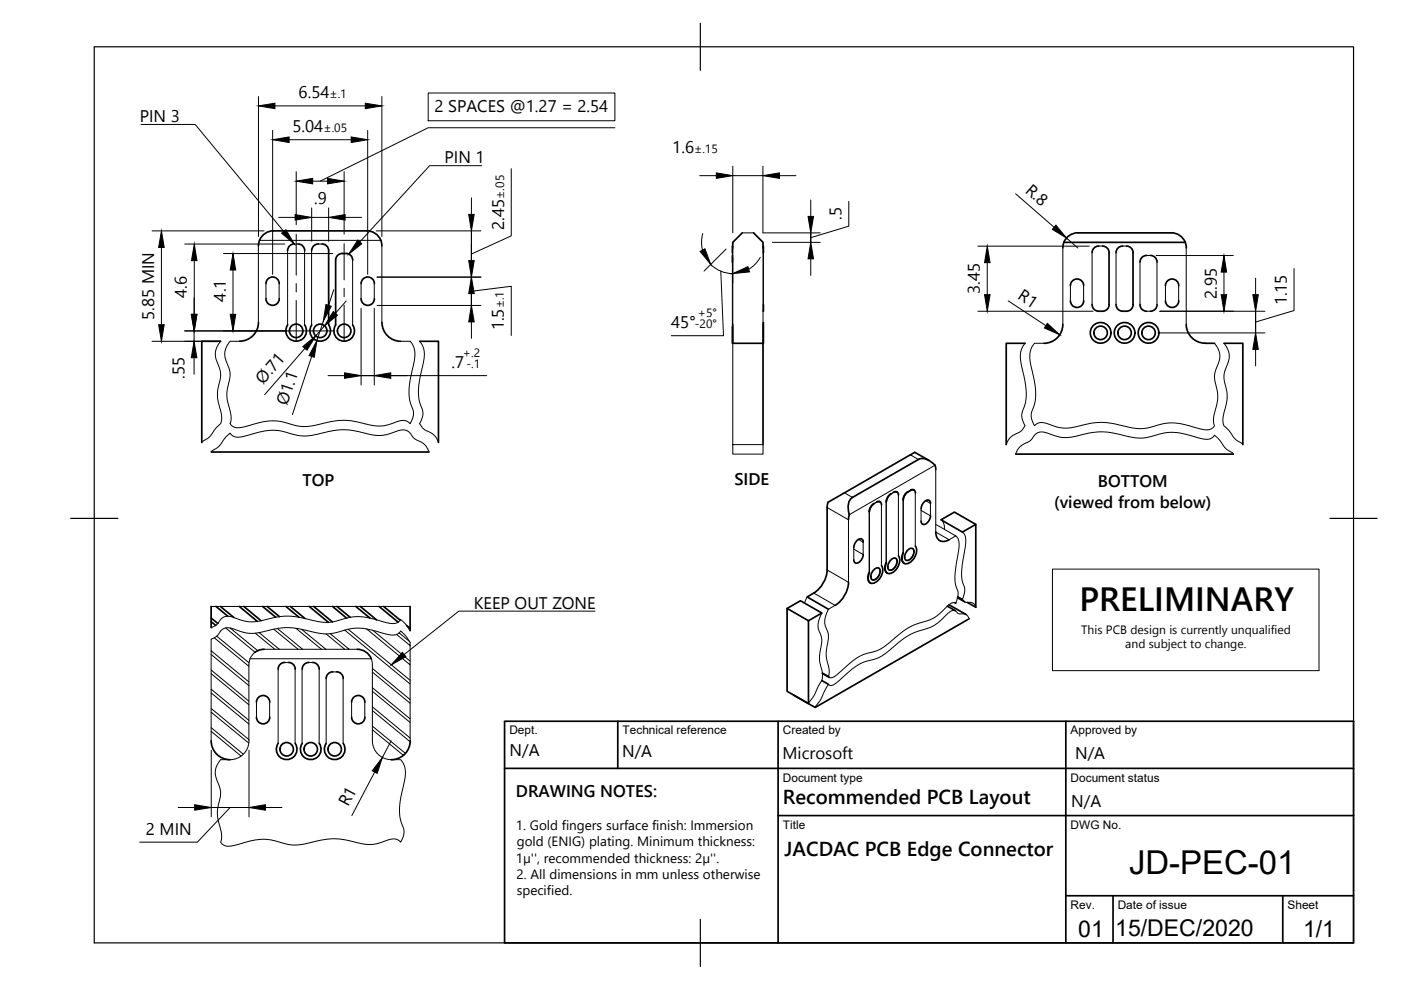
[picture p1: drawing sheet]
<svg xmlns="http://www.w3.org/2000/svg" width="297mm" height="210mm" viewBox="0 0 297 210" stroke-linecap="round" stroke-linejoin="round" font-family="sans-serif">
<!-- layer: Visible -->
<g fill="none" stroke="#000" stroke-width=".36">
<path d="M58 49h19.7M58 48.9a3.2 3.2 0 0 0-3.2 3.2M62.4 51.7a1.41 1.41 0 0 0-1.4 1.4M63.2 51.7a1.41 1.41 0 0 1 1.4 1.4M67.5 51.7a1.41 1.41 0 0 0-1.4 1.4M68.3 51.7a1.41 1.41 0 0 1 1.4 1.4M69.7 53.1v15.8a2.19 2.19 0 0 1-1.8 3.4 2.19 2.19 0 0 1-1.8-3.4M71.2 55.1a1.6 1.6 0 0 1 2.2-1.3 1.37 1.37 0 0 1 1.4 1.3M71.2 55.2v13.7a2.19 2.19 0 0 0 1.8 3.4 2.19 2.19 0 0 0 1.8-3.4M77.8 48.9a3.2 3.2 0 0 1 3.2 3.2M155.3 52.2v1.4M155.3 54.2v1.4"/>
<path d="M157.4 49.4l-2 2v1.2M159.8 49.4l2 2v1.2M161.9 52.2v1.4M225.6 51.4h25.7M225.6 51.4l-.3 1.2M228.5 49.4h19.8M228.5 49.4a3.2 3.2 0 0 0-2.9 2M232.9 52.2a1.41 1.41 0 0 0-1.4 1.4M233.8 52.2a1.41 1.41 0 0 1 1.4 1.4M235.1 53.6v11M238 52.2a1.41 1.41 0 0 0-1.4 1.4M238.8 52.2a1.41 1.41 0 0 1 1.4 1.4v11"/>
<path d="M243.1 54.2a1.41 1.41 0 0 0-1.4 1.4M243.9 54.2a1.41 1.41 0 0 1 1.4 1.4M248.3 49.4a3.2 3.2 0 0 1 3 2M251.3 51.4l.2 1.2M46.8 72.4h-4v21.4M54.8 68.4a4 4 0 0 1-4 3.9M56.4 60.1a1.41 1.41 0 0 1 1.4-1.4 1.41 1.41 0 0 1 1.4 1.4M56.4 63.3a1.41 1.41 0 0 0 1.4 1.4 1.41 1.41 0 0 0 1.4-1.4M61 68.9a2.19 2.19 0 0 0 1.8 3.4 2.19 2.19 0 0 0 1.8-3.4M76.6 60.1a1.41 1.41 0 0 1 1.4-1.4 1.41 1.41 0 0 1 1.4 1.4M76.6 63.3a1.41 1.41 0 0 0 1.4 1.4 1.41 1.41 0 0 0 1.4-1.4M81 68.4a4 4 0 0 0 4 4"/>
<path d="M89 72.4h4v21.4M155.3 69.3v3.5M155.4 68.8v4h6.4v21.5M161.8 68.8v4M161.9 68.4v4.4M161.9 64.6v1.4M217.3 72.8h-4v21.5M225.3 68.8a4 4 0 0 1-3.9 4M226.9 60.6a1.41 1.41 0 0 1 1.5-1.4 1.41 1.41 0 0 1 1.4 1.4M226.9 63.8a1.41 1.41 0 0 0 1.5 1.4 1.41 1.41 0 0 0 1.4-1.4M235.2 64.6a1.63 1.63 0 0 1-2.3 1.4 1.41 1.41 0 0 1-1.4-1.4M240.2 64.6a1.63 1.63 0 0 1-2.2 1.4 1.41 1.41 0 0 1-1.4-1.4"/>
<path d="M241.7 64.6a1.41 1.41 0 0 0 1.4 1.4M245.3 64.6a1.41 1.41 0 0 1-1.4 1.4M247.1 60.6a1.41 1.41 0 0 1 1.4-1.4 1.41 1.41 0 0 1 1.4 1.4M247.1 63.8a1.41 1.41 0 0 0 1.4 1.4 1.41 1.41 0 0 0 1.4-1.4M251.5 68.8a4 4 0 0 0 4 4M255.5 72.8h2M259.5 72.8h4v21.5M44.8 95.8h46.2M194.7 97.4l-13.9 8.1a2.97 2.97 0 0 0-.7 3.6l-.2 1.1M194.7 97.4a3.1 3.1 0 0 1 3.6 1.5l.1 .6M197 97.6l-3-1.7-17.9 10.3a1.23 1.23 0 0 0-.7 1.4M215.3 96.3h46.2"/>
<path d="M175.4 107.6v13.2M183 114.9a.61 .61 0 0 0-.3-.6 .61 .61 0 0 0-.7 .1l-.6 .5-.4 1.2M183 117.6l-.2 .8a1.21 1.21 0 0 1-1.6 .9l-.2-.6M185.3 106.8l-.6 .5-.4 1.2M185.3 106.8l-.6 .6-.4 1.1M185.9 106.5a.61 .61 0 0 1 .7-.1 .61 .61 0 0 1 .3 .6M186.5 106.4h.1M186.6 106.4h-.7M186.9 119.9a2.78 2.78 0 0 1-2 3.8 1.13 1.13 0 0 1-.8-1.7l.2-.6M187.9 119.3a1.68 1.68 0 0 0 .2 2.2M188.9 104.7l-.6 .5-.4 1.2 .4-1.1 .6-.6M188.9 118.7a.73 .73 0 0 1 1.3 0 1.87 1.87 0 0 1-1.6 2.2 1.24 1.24 0 0 1 0-1.9z"/>
<path d="M189.5 104.4a.61 .61 0 0 1 .7-.1 .61 .61 0 0 1 .3 .7M190.2 104.3l-.3-.1-.5 .2M190.5 117.9a2.78 2.78 0 0 1-2 3.7 1.13 1.13 0 0 1-.8-1.7l.2-.6M191.5 117.2a1.68 1.68 0 0 0 .2 2.3M192.5 104.3l-.6 .5-.4 1.2M192.5 116.6a.73 .73 0 0 1 1.3 0 1.87 1.87 0 0 1-1.6 2.2 1.24 1.24 0 0 1 0-1.9zM193.1 104l-.6 .3M193.1 104a.61 .61 0 0 1 .7-.1 .61 .61 0 0 1 .3 .6M193.7 103.9h.1M193.7 103.9h-.7M194.1 115.8a2.78 2.78 0 0 1-2 3.7 1.13 1.13 0 0 1-.8-1.7l.2-.6M197.3 106.7a.61 .61 0 0 0-.3-.6 .61 .61 0 0 0-.7 0l-.6 .6-.4 1.2"/>
<path d="M197.3 109.3l-.2 .8a1.21 1.21 0 0 1-1.6 1l-.2-.6M198.4 112.8a1.73 1.73 0 0 0 .8 1.8 1.73 1.73 0 0 0 2-.2M206.9 111.2l-4.5-2.6-2.9 1.6 4.5 2.6 2.9-1.6v17.5l-1.8-1M44.8 128.6v4.5M44.8 131.8l.9 .8M44.8 131l1.4 1.2M45.8 128.6l2.5 2.1M46.7 128.6l2.9 2.3M50.7 128.6l3.9 3.2M51.7 128.6l3.7 3M55.7 128.6l2.8 2.3M56 137.7l-1 .1-.9 .5"/>
<path d="M56.6 128.6l2.6 2.1M60.6 128.6l2.8 2.3M61.6 128.6l3.1 2.5M65.6 128.6l4 3.3M66.5 128.6l4 3.3M70.5 128.6l3 2.5M71.4 128.6l2.8 2.3M75.4 128.6l3 2.5M75.7 137.7a3.2 3.2 0 0 1 3 2M76.4 128.6l3.4 2.8M80.4 128.6l4 3.3M81.3 128.6l3.5 2.9"/>
<path d="M86.2 132.6l.8 .6M87 128.6v5.1M166.9 129l4.5 2.6v17.6l-4.5-2.6zM166.9 129l2.8-1.6 4.5 2.6-2.8 1.6M175.4 120.8a6.6 6.6 0 0 1-4.3 5.8l4.5 2.6M179.9 123.4a6.3 6.3 0 0 1-2.8 5M184.3 121.3a1.68 1.68 0 0 0 .2 2.3M185.3 120.8a.73 .73 0 0 1 1.3 0 1.87 1.87 0 0 1-1.6 2.2 1.24 1.24 0 0 1 0-1.9zM200.9 128.5l1.7 1M201.2 128.2l3.6 2.1M202.5 127.8l.1 .1M203 126.7l1.6 .9"/>
<path d="M203.1 126.5l.9 .6M205.5 131.2l-32.7 18.8-4.5-2.6M44.8 157.1a4 4 0 0 0 4 4M54.4 148.9a1.41 1.41 0 0 1 1.4-1.4 1.41 1.41 0 0 1 1.4 1.4M54.4 152.1a1.41 1.41 0 0 0 1.4 1.4 1.41 1.41 0 0 0 1.4-1.4M59 157.6a2.19 2.19 0 0 0 1.8 3.5 2.19 2.19 0 0 0 1.8-3.5M60.4 140.5a1.41 1.41 0 0 0-1.4 1.4M61.2 140.5a1.41 1.41 0 0 1 1.4 1.4M64.1 157.6a2.19 2.19 0 0 0 1.8 3.5 2.19 2.19 0 0 0 1.8-3.5M65.5 140.5a1.41 1.41 0 0 0-1.4 1.4M66.3 140.5a1.41 1.41 0 0 1 1.4 1.4M69.2 157.6a2.19 2.19 0 0 0 1.8 3.5 2.19 2.19 0 0 0 1.8-3.5"/>
<path d="M70.6 142.4a1.41 1.41 0 0 0-1.4 1.5M71.4 142.4a1.41 1.41 0 0 1 1.4 1.5M74.5 152.1a1.41 1.41 0 0 0 1.5 1.4 1.41 1.41 0 0 0 1.4-1.4M74.5 148.9a1.41 1.41 0 0 1 1.5-1.4 1.41 1.41 0 0 1 1.4 1.4M87 157.1a4 4 0 0 1-4 4M174.2 144.3l1.4 .8M174.4 142.7l1.2 .8M174.4 142.8l1.5 .8"/>
<circle cx="62.8" cy="70.2" r="1.43"/>
<circle cx="67.9" cy="70.2" r="1.43"/>
<circle cx="73" cy="70.2" r="1.43"/>
<circle cx="233.4" cy="70.6" r="2.19"/>
<circle cx="233.4" cy="70.6" r="1.43"/>
<circle cx="238.4" cy="70.6" r="2.19"/>
<circle cx="238.4" cy="70.6" r="1.43"/>
<circle cx="243.5" cy="70.6" r="2.19"/>
<circle cx="243.5" cy="70.6" r="1.43"/>
<circle cx="60.8" cy="158.9" r="1.43"/>
<circle cx="65.9" cy="158.9" r="1.43"/>
<circle cx="71" cy="158.9" r="1.43"/>
</g>
<g fill="none" stroke="#000" stroke-width=".21">
<path d="M54.8 52.1v16.3M55 51h25.7M61 53.1v15.8M62.4 51.7h.8M64.6 53.1v15.8M66.1 53.1v15.8M67.5 51.7h.8M74.8 55.2v13.7M81 52.1v16.3M155.3 53.6l.1 .6M155.3 52.2h.1M155.3 55.6l.1 13.7"/>
<path d="M155.4 52.6v16.2M157.4 49.4h2.4M161.8 52.2h.1M161.8 52.6v16.2M161.9 53.6v11M225.3 52.6v16.2M231.5 53.6v11M232.9 52.2h.8M236.6 53.6v11M238 52.2h.8M241.7 55.6v9M243.1 54.2h.8"/>
<path d="M245.3 55.6v9M251.5 52.6v16.2M46.8 72.4l-.9 1.3-.2 1.6 1.1 3.8-.1 1.3-.5 2.2-.1 1.5 .9 4.4a2 2 0 0 1-1.1 2.1l-1.5 2-1.6 1.2M50.8 72.4h-2l-.7 .9-.4 1.4v1.2l1.1 3.1v.7l-.6 2.8-.1 1.4 .1 1 .7 3 .1 1.2a1.01 1.01 0 0 0 .8 1.5h1.5l4.2-1.1 2.4-.3 1.6 .2 4.5 1h1.7l4.6-1 2.5-.3 1.9 .2 5.3 1 1.7-.1 3.6-1.1 1 .2 .7 .5 .5-1.3 .2-1-.9-2.8-.1-2.5 .4-2.2 .8-3.9v-1.7l-.3-1.2-.6-.8h-2M56.4 60.1v3.2M59.2 60.1v3.2M76.6 60.1v3.2M79.4 60.1v3.2M89 72.4l.7 1.2 .3 1.4-.2 1.9-.9 4-.2 1.9 .2 2 .8 2.7-.3 1.5a1.19 1.19 0 0 0 .2 1.8l2.2 1.3 .7 .7 .5 1M155.3 72.8l.1 21.5h6.4v2h-6.4v-2M161.8 72.8h.1M161.8 66h.1"/>
<path d="M161.8 68.4h.1M217.3 72.8l-.7 1.2-.3 1.4 .2 1.7 .8 3.7 .3 2.5-.2 2-.8 2.7 .3 1.5a.96 .96 0 0 1 0 1.5l-.7 .6-1.9 1.1-.6 .7-.4 .9M221.3 72.8h-1.9l-.8 1.1-.3 1.3 .2 1.8 .7 3.4 .4 2.7-.1 2-.9 2.7 .1 .9 .4 1.1a.31 .31 0 0 0 .2 .4 .31 .31 0 0 0 .4-.2l.6-.4h.7l3.3 1 1.9 .2 1.4-.2 3.7-.9 2.5-.2 1.8 .2 4.6 1.1 2 .1 1.1-.2 3.5-.9 1.8-.1 1.8 .1 4.4 1.2 1.1 .1a1.44 1.44 0 0 0 1.6-1l-.2-1.4 .9-4.4-.2-1.6-.5-2.4v-.8l1.1-3.8-.3-1.6-.8-1.3M226.9 60.6v3.2M229.7 60.6v3.2M243.1 66h.8M247.1 60.6v3.2M249.9 60.6v3.2M259.5 72.8l1 1.7 .1 1.3-1.1 3.8 .1 1.2 .5 2.4 .1 1.3-.9 3.8v1a1.77 1.77 0 0 0 1 1.7l1.4 1.9 1.8 1.4M44.8 95.8l1.8-1.4 .7-1.1 1.1-1.1a.44 .44 0 0 1 .5-.3 .44 .44 0 0 1 .3 .4l.6 .3 1.3 .1 4.4-1.2 2.6-.3 1.8 .3 3.2 .8 1.7 .1 1.6-.1 4.3-1 2.6-.2 1.7 .2 4 .9 1.6 .1 1.4-.1 2.5-.9 1.1-.2 1 .4 1.3 1.5 2.1 1.2 .7 .9 .3 .7M198.2 98.7l-18.1 10.4M198.4 99.5v13.3"/>
<path d="M215.3 96.3l.5-1 .5-.7 2.1-1.1 1.3-1.6 1-.3 1.2 .2 1.6 .6 1.8 .4 2.1-.2 4.1-.9 2.4-.1 1.6 .1 4.2 1 1.9 .2 1.5-.1 4-1 1.7-.1 1.7 .2 3.6 1 1.7 .2a1.84 1.84 0 0 0 1.7-.8l1.2 1.1 1.2 1.7 1.6 1.2M179.9 110.2v13.3M181 116.1v2.6M183 114.9v2.7M184.3 108.5v12.9v-12.9M185.8 106.5l-.5 .3M185.9 106.5l-.6 .3M186.9 107.1v12.8M187.9 106.4v12.9v-12.8M189.4 104.4l-.5 .3M189.5 104.4l-.6 .3M190.5 105v12.8"/>
<path d="M191.5 106v11.3v-11.3M193 103.9l-.6 .4M194.1 104.6v11.2M195.3 107.9v2.6M197.3 106.7v2.7M198.4 111.2l4.2 2.4M199.5 110.2l.5 .6 .2 1.4M202.6 113.6l.5 .5 .2 1.1v1.4l-.8 5.2 .1 2.1 .5 1.7v.8l-.5 1.5-.4-.1-.8 .3-2.4 2.2-1.2 .8-3.6 1.2-1.8 .9-1.5 1.1-3 2.5-1.4 .9-3.2 1-1.4 .7-1.9 1.4-2.8 2.4-.6 .4-.6 .1a.4 .4 0 0 1-.4-.3 .4 .4 0 0 1 .2-.4v-1.2l-.6-3 .4-4.2-.7-2v-1.1l.2-1 .5-1.3 1.5-.9M202.6 113.6l-1.4 .8M204 112.8l.5 .5 .3 1.1-.9 6.9 .1 1.6 .6 1.9-.3 1.6a.83 .83 0 0 0 .2 1.2l1.7 .2 .3 .3 .4 .6M44.8 138v19.1M44.8 128.6h42.2"/>
<path d="M44.8 133.1l1.1-.6 1.3-1.5 .9-.3 1.2 .1 2.6 .9 1.4 .2 1.7-.2 3.5-.8 1.9-.3 2.8 .2 4.2 1 1.6 .2 1.5-.1 3.4-.9 1.5-.3 2.5 .2 5 1.3 1.2-.1 .6-.5a.27 .27 0 0 1 .3-.2 .27 .27 0 0 1 .2 .2l.8 .8 1 1.3M44.8 138l8 6.6M44.8 138.8l8 6.6M45.4 135.2l7.4 6.1M46 134.9l-1.2 .6v2.5M46 134.9l6.8 5.6M47.8 133.1l6.3 5.2M48.8 133.2l5.8 4.8M53 139.7h25.7l.3 1.2v16.2a4 4 0 0 0 4 4h1.9l.8 1.1 .3 1.3-.1 1.6-.9 3.9-.3 1.9 .1 2.6 .9 2.6-.1 1-.7 1.5-.7-.6-.8-.1-3.6 1-1.6 .2-1.6-.2-3.8-.9-2.3-.2-2.2 .3-4.2 .9-1.9 .2-1.4-.2-3.3-.9-1.9-.2-2 .3-4.4 1.2-1.5-.1a1.01 1.01 0 0 1-.7-1.5l-.1-1.5-.6-2.3-.2-1.5 .7-4.5-.1-.8-1-2.7v-1.1l.3-1.2 .8-1.1h2a4 4 0 0 0 4-4v-16.2zM54.1 138.3l-.5 .5-.6 .9M54.1 134.3l4.2 3.4h.9M54.9 134.1l4.3 3.6"/>
<path d="M56 137.7h2.3M58 133.4l5.2 4.3h1M58.8 133.3l5.4 4.4M59.2 137.7h4M62.7 133.2l5.5 4.5h.9M63.9 133.4l5.2 4.3M64.2 137.7h4M69.1 137.7h4M69.1 134.4l4 3.3M70 134.4l4 3.3h-.9M73.1 133.6l13.9 11.4M73.8 133.4l13.2 10.8v4.1"/>
<path d="M74 137.7h1.7M77.7 133.4l9.3 7.6v-4.1M79 133.6l8 6.6M84.6 134.2l-.8 .4h-1l-4.6-1.2-2.7-.2-1.7 .2-3.2 .9-1.8 .1-2-.3-3.4-.8-2.8-.2-2.2 .2-3.3 .8-2 .2-1.4-.2-2.8-.9-.8-.1-1 .3-1.1 1.5M84.6 134.2l.1-.1a.42 .42 0 0 1 .4-.2 .42 .42 0 0 1 .4 .4l1.5 1.9v.7l-2.9-2.4M84.6 134.2l2.2 1.8M171.1 126.6l-.5 1.3M174.2 130l-.6 1.7-.2 1.2 .8 2.7-.4 4.4 .6 2.7-.1 1.1-1.6 3.6-1.3 1.8M205.5 131.2l-.7-.9-1.5-.2-.7-.6-.6-.1-1 .6-1.9 1.8-1.4 1-4.9 1.8-1.2 .8-4.8 3.8-1.1 .5-2.2 .5-1.1 .5-1.7 1.1-3.8 3.3-.9 .2-.4-.2-1.7 3.4-1.1 1.5M44.8 155.1l6.3 5.2M44.8 154.3l6.8 5.6M44.8 151l7.9 6.6"/>
<path d="M44.8 150.2l8 6.6M44.8 146.1l8 6.6M44.8 146.9l8 6.6M44.8 142.1l8 6.6M44.8 142.8l8 6.6M54.4 148.9v3.2M57.2 148.9v3.2M59 141.9v15.7M60.4 140.5h.8M62.6 141.9v15.7M64.1 141.9v15.7M65.5 140.5h.8"/>
<path d="M67.7 141.9v15.7M69.2 143.9v13.7M70.5 142.5h.9M72.7 143.9v13.7M74.5 148.9v3.2M77.3 148.9v3.2M79 145.8l8 6.6v4.1M79 142.5l8 6.6v3.3M79 141.7l8 6.6v.8M79 154.7l6.5 5.4M79 154l6.9 5.7M79 150.7l8 6.6"/>
<path d="M79 149.9l8 6.6M79 146.6l8 6.6M87 141v3.2M87 156.5v.6M168.3 147.4h.1"/>
</g>
<!-- layer: Visible Narrow -->
<g fill="none" stroke="#000" stroke-width=".21">
<path d="M193 96.4l1.7 1M175.4 107.6l4.5 2.6M179 104.5l1.7 1M181 116.4l2 1.2M182 114.4l1 .5M184.3 108.5h.1M185.3 106.8h.1M185.8 106.5h.1M187.9 106.4v.1M188.9 104.7h.1M189.4 104.4h.1M189.9 118.4a1.69 1.69 0 0 1-1.4 2.4"/>
<path d="M191.5 106h.1M192.4 104.3h.1M193 103.9l.1 .1M193.5 116.3a1.69 1.69 0 0 1-1.4 2.5M195.3 108.2l2 1.2M196.3 106.2l1 .5M198.4 112.8l2.8 1.6M172.5 125.7l4.6 2.6M175.4 120.8l4.5 2.7M186.3 120.4a1.69 1.69 0 0 1-1.4 2.5"/>
</g>
<!-- layer: Border -->
<path d="M20 9.9h267v190h-267zM148.5 4.9v10M15 109.9h10M282 109.9h10M148.5 194.9v10" fill="none" stroke="#000" stroke-width=".25"/>
<!-- layer: TitleBlock -->
<path d="M107 152.9h180v47h-180zM131 152.9v10M165 152.9v47M226 152.9v47M107 162.9h180M165 172.9h122M226 189.9h61M236 189.9v10M272 189.9v10" fill="none" stroke="#000" stroke-width=".36"/>
<!-- layer: Dimensions -->
<g fill="none" stroke="#000" stroke-width=".21">
<path d="M90.8 19.7h39.6v5.9h-39.6zM54.8 20.5v29.7M57.8 27.6v30.6M58.3 22.5h19.1M61.3 29.6h13.2M62.8 36.4v11.3M66.3 38.4h3.1M73 36.4v13.2M78 27.6v30.6M81 20.5v29.7M108.4 35.8v14.2l-8.5 3.9M130.4 27.1h-39.6l-22.9 11.3"/>
<path d="M148.4 37.2h3.5M155.4 35.2v14.2M155.4 37.2h6.4M161.8 35.2v14.2h12.1M165.3 37.2h3.5M32.2 49h23.8M34.2 52.5v16.3M39.2 51.7h21.2M41.2 55.3v11.3M47.4 53.8h23.1M49.4 57.2v9.4M59.1 46.1h3.5"/>
<path d="M66.1 44.1v7.1M66.1 46.1h3.6M69.7 44.1v7.1M73.2 46.1h3.5M79.8 49h22.2M79.9 58.8h22.1M99.9 58.8v-9.8v9.8M99.9 41.9v3.6M99.9 51.7v3.6M149 49.5l-.3 1.8 .2 1.7M150.7 56.1a6.6 6.6 0 0 0 4.7 1.9M152.8 57.5l.6 13.7h-11.1"/>
<path d="M153.9 52.8l-4.6 4.7M155.4 54.6v5.4M161.2 54.6l-1.1 1.4-1.3 1.1M163.8 51.4h10.1M171.9 49.4v2v-2M171.9 42.4v3.5M171.9 54.9v3.5M180 42.7v5.3l-8.1 2.4M207.3 52.2h23.6M209.3 55.7v6.8M215.3 41.1l8.2 7.1M226.1 50.5l2.4 2.1"/>
<path d="M245.1 54.2h16.4M259.5 57.7v4.8M266.2 59v3.5M274.4 56.9v8.9l-8.2 2.5M32.2 72.4h14.6M39.1 70.2h31.9M41.1 63.2v3.4M41.1 70.2v2.2M41.1 75.9v3.4M64.6 73.9l-8.5 9.8M66.1 75.6l-4.1 12.3M68.6 68.1l-1.4 4.1"/>
<path d="M68.8 69.1l-1.8 2.1M69.6 79.6h3.4M70.8 61.4l-1.1 3.3M73.4 63.8l-2.3 2.6M76.6 79.6h2.8h-2.8M76.6 65.4v16.2M79.4 65.4v16.2M79.4 79.6h23.8M79.9 64.8h22.1M99.9 61.8l8.5-1.1v10.4M99.9 64.8v-6v6M99.9 62.2v3.6"/>
<path d="M99.9 68.3v3.4M207.3 66h24.5M213.8 63.8l8 5.3M245.5 70.6h22.7M245.9 66h22.3M266.2 70.6v-4.6v4.6M266.2 74.1v3.5M44.8 159.1v14.1M52.8 159.1v14.1M82.9 157.1l-1.8 3.5M37.8 171.2h3.5M48.8 171.2l-7 7.4h-12.2"/>
<path d="M52.8 171.2h-8h8M56.3 171.2h3.5M79.4 163.7l-4.8 9.2"/>
</g>
<g fill="#000" stroke="#000" stroke-width=".21">
<path d="M54.8 22.5l3.5-.6v1.1zM57.8 29.6l3.5-.6v1.2zM62.8 38.4l3.5-.6v1.2zM69.4 37.8l3.6 .6-3.6 .6zM74.5 29l3.5 .6-3.5 .6zM77.4 21.9l3.6 .6-3.6 .5zM151.9 36.7l3.5 .5-3.5 .6zM161.8 37.2l3.5-.5v1.1zM34.2 49l.6 3.5h-1.2zM41.2 51.7l.6 3.6h-1.2zM49.4 53.8l.6 3.4h-1.2zM62.6 45.5l3.5 .6-3.5 .6z"/>
<path d="M69.7 46.1l3.5-.6v1.2zM99.4 55.3h1.1l-.6 3.5zM99.4 45.5h1.1l-.6 3.5zM148.4 53.3l1.1-.6 1.2 3.4zM155.4 58l3.2-1.5 .3 1.2zM171.3 45.9h1.2l-.6 3.5zM171.9 51.4l.6 3.5h-1.2zM209.3 52.2l.6 3.5h-1.2zM223.9 47.7l2.2 2.8-3-1.9zM259.5 54.2l.6 3.5h-1.2zM33.6 68.8h1.2l-.6 3.6zM41.1 72.4l.6 3.5h-1.1z"/>
<path d="M40.6 66.6h1.1l-.6 3.6zM40.6 66.6h1.2l-.6 3.6zM48.8 66.6h1.2l-.6 3.6zM64.2 73.5l2.8-2.3-1.9 3zM67.2 72.2l-.6 3.5-1.1-.3zM69.1 64.6l1.1 .3-1.6 3.2zM70.7 66.1l.8 .7-2.7 2.3zM73 79.1l3.6 .5-3.6 .6zM79.4 79.6l3.4-.5v1.1zM99.9 64.8l.6 3.5h-1.1zM99.9 58.8l.6 3.4h-1.1zM208.7 62.5h1.2l-.6 3.5z"/>
<path d="M222.1 68.6l2.6 2.4-3.3-1.5zM258.9 62.5h1.2l-.6 3.5zM266.2 70.6l.6 3.5h-1.2zM265.6 62.5h1.2l-.6 3.5zM41.3 170.6l3.5 .6-3.5 .6zM52.8 171.2l3.5-.6v1.2zM81.1 160.6l-1.1 3.4-1.1-.6z"/>
</g>
<!-- layer: Center Lines -->
<path d="M62.8 49.6v8.7M73 51.7v7.6M62.8 60.1v1.8M62.8 63.7v8.7M73 61.1v1.8M73 64.7v7.7" fill="none" stroke="#000" stroke-width=".21"/>
<!-- layer: Annotations -->
<path d="M59.7 49.4l.9-.7 1.8 3zM75.9 50.9l.8 .8-2.8 2.2zM85.3 138.3l.8 .9-3.1 1.8z" fill="#000" stroke="#000" stroke-width=".21"/>
<path d="M29.9 26.4h11.5l18.8 22.7M102.1 35.1h-11l-14.8 16.2M126.2 129.6h-28.9l-11.6 9.2" fill="none" stroke="#000" stroke-width=".21"/>
<!-- layer: BOM -->
<path d="M223.1 120.7h56.6v21.5h-56.6z" fill="none" stroke="#000" stroke-width=".21"/>
<text font-size="7.1" x="228.9" y="129.6">PRELIMINARY</text>
<text font-size="7" x="239.4" y="185.2">JD-PEC-01</text>
<g font-size="4.9">
<text x="228.6" y="198.6">01</text>
<text x="236.5" y="198.5">15/DEC/2020</text>
<text x="276.3" y="198.6">1/1</text>
</g>
<g font-size="4.3">
<text x="166" y="170.4">Recommended PCB Layout</text>
<text x="166.3" y="181.4">JACDAC PCB Edge Connector</text>
</g>
<g font-size="3.6">
<text x="63.3" y="20.8">6.54</text>
<text x="92.1" y="23.8">2 SPACES @1.27 = 2.54</text>
<text x="29.6" y="25.9">PIN 3</text>
<text x="62" y="28.1">5.04</text>
<text x="94.2" y="34.6">PIN 1</text>
<text x="142.5" y="32.4">1.6</text>
<text x="217.2" y="40.7" transform="rotate(41 217.2 40.7)">R.8</text>
<text x="66.6" y="43.2">.9</text>
<text x="178.4" y="46.7" transform="rotate(-90 178.4 46.7)">.5</text>
<text x="106.9" y="48.7" transform="rotate(-90 106.9 48.7)">2.45</text>
<text x="39.6" y="63.2" transform="rotate(-90 39.6 63.2)">4.6</text>
<text x="47.9" y="63.9" transform="rotate(-90 47.9 63.9)">4.1</text>
<text x="207.8" y="62.3" transform="rotate(-90 207.8 62.3)">3.45</text>
<text x="215.6" y="63.2" transform="rotate(34 215.6 63.2)">R1</text>
<text x="258" y="63.3" transform="rotate(-90 258 63.3)">2.95</text>
<text x="272.8" y="64.7" transform="rotate(-90 272.8 64.7)">1.15</text>
<text x="32.7" y="67.8" transform="rotate(-90 32.7 67.8)">5.85 MIN</text>
<text x="106.8" y="70" transform="rotate(-90 106.8 70)">1.5</text>
<text x="142.3" y="69.6">45°</text>
<text x="39.1" y="80.4" transform="rotate(-90 39.1 80.4)">.55</text>
<text x="55.8" y="81.6" transform="rotate(-49 55.8 81.6)">Ø.71</text>
<text x="95.7" y="78.1">.7</text>
<text x="60.9" y="86.1" transform="rotate(-72 60.9 86.1)">Ø1.1</text>
<text x="64.1" y="103.1">TOP</text>
<text x="155.7" y="102.9">SIDE</text>
<text x="223.5" y="107.7">(viewed from below)</text>
<text x="232.8" y="103.3">BOTTOM</text>
<text x="100.5" y="129.1">KEEP OUT ZONE</text>
<text x="108.1" y="160.3">N/A</text>
<text x="131.9" y="160.5">N/A</text>
<text x="165.9" y="160.9">Microsoft</text>
<text x="227.9" y="160.9">N/A</text>
<text x="73.8" y="171.2" transform="rotate(-62 73.8 171.2)">R1</text>
<text x="109.4" y="169">DRAWING NOTES:</text>
<text x="227.1" y="171.2">N/A</text>
<text x="30.9" y="177.1">2 MIN</text>
</g>
<g font-size="2.9">
<text x="109.4" y="176">1. Gold fingers surface finish: Immersion</text>
<text x="109.6" y="179.4">gold (ENIG) plating. Minimum thickness:</text>
<text x="109.4" y="182.9">1µ'', recommended thickness: 2µ''.</text>
<text x="109.5" y="186.3">2. All dimensions in mm unless otherwise</text>
<text x="109.6" y="189.8">specified.</text>
</g>
<g font-size="2.6">
<text x="229.3" y="134.3">This PCB design is currently unqualified</text>
<text x="238.6" y="137.4">and subject to change.</text>
</g>
<g font-size="2.5">
<text x="69.8" y="20.8">±.1</text>
<text x="68.6" y="28.1">±.05</text>
<text x="147.2" y="32.4">±.15</text>
<text x="106.9" y="42.1" transform="rotate(-90 106.9 42.1)">±.05</text>
<text x="106.8" y="65.4" transform="rotate(-90 106.8 65.4)">±.1</text>
<text x="147.3" y="69.6">-20°</text>
<text x="148" y="67.2">+5°</text>
<text x="98.1" y="75.7">+.2</text>
<text x="98.9" y="78.1">-.1</text>
<text x="108" y="155.7">Dept.</text>
<text x="132" y="155.7">Technical reference</text>
<text x="166" y="155.7">Created by</text>
<text x="227" y="155.7">Approved by</text>
<text x="166" y="165.7">Document type</text>
<text x="227" y="165.7">Document status</text>
<text x="166" y="175.7">Title</text>
<text x="227" y="175.7">DWG No.</text>
<text x="227" y="192.7">Rev.</text>
<text x="237" y="192.7">Date of issue</text>
<text x="273" y="192.7">Sheet</text>
</g>
</svg>
